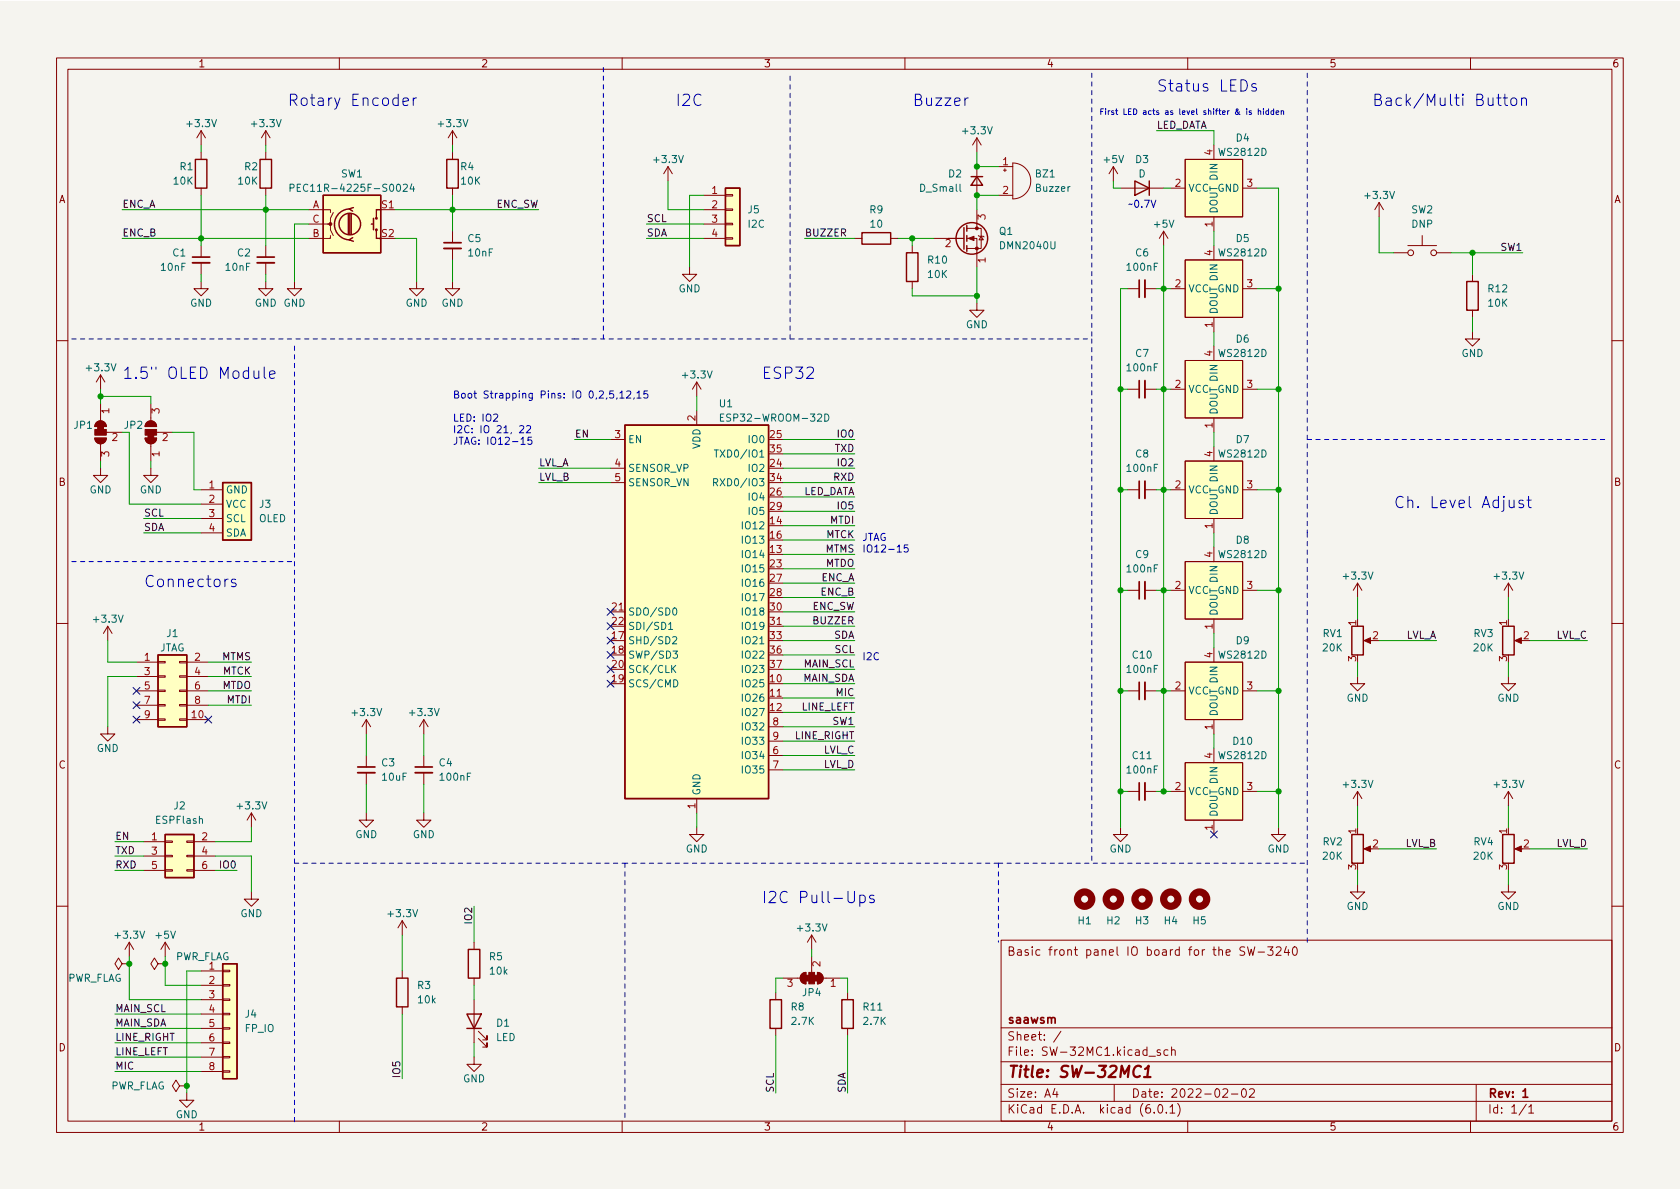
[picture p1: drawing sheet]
<svg xmlns="http://www.w3.org/2000/svg" width="297mm" height="210mm" viewBox="0 0 297 210" stroke-linecap="round" stroke-linejoin="round" font-family="sans-serif">
<path d="M0 .2h297v210.1h-297z" fill="#f5f4ef" stroke="#f5f4ef" stroke-width=".18"/>
<g fill="none" stroke="#840000" stroke-width=".18">
<path d="M10 10.2h277v190.1h-277zM12 12.2h273v186.1h-273zM60 10.2v2M110 10.2v2M160 10.2v2M210 10.2v2M260 10.2v2M35.6 23.1v2.5M35.6 26.9v1.3M35.6 33.3v1.2M35.6 23.1l-.8 1.3M35.6 23.1l.7 1.3"/>
<path d="M47 23.1v2.5M47 26.9v1.3M47 33.3v1.2M47 23.1l-.8 1.3M47 23.1l.8 1.3M54.6 37.1h3.8v.5M54.6 39.6h3.8v1l.5 1.1M58.9 37.6l-.5 1v1h-.5M80 23.1v2.5M80 26.9v1.3M80 33.3v1.2M80 23.1l-.8 1.3"/>
<path d="M80 23.1l.8 1.3M118.1 29.5l.8 1.2M118.1 29.5v2.5M118.1 29.5l-.8 1.2M124.5 34.5h3.8M124.5 37.1h3.8M124.5 39.6h3.8M128.3 39.5h1.2v.2h-1.2zM128.3 37h1.2v.2h-1.2zM128.3 34.4h1.2v.3h-1.2zM172.7 24.4v2.5M172.7 29.5v5"/>
<path d="M172.7 37.1v3.3M172.7 24.4l-.7 1.2M172.7 24.4l.8 1.2M176.5 29.5h2.6M176.5 34.5h2.6M177.4 30.1h.5M177.7 29.8v.5M179.1 28.8a3.2 3.2 0 0 1 3.1 3.2 3.2 3.2 0 0 1-3.1 3.2zM196.8 29.5l-.7 1.2M196.8 29.5v2.5M196.8 29.5l.8 1.2M198.1 33.3h7.6"/>
<path d="M207 33.3h2.5M209.5 28.2h10.2v10.1h-10.2zM214.6 25.6v2.6M214.6 38.3v2.6M219.7 33.3h2.5M243.8 35.8l-.7 1.3M243.8 35.8v2.5M243.8 35.8l.8 1.3M35.6 49.8v1.2h1.2l-1.2 1.3-1.3-1.3h1.3M35.6 43.4v2.1M35.6 46.5v2M47 49.8v1.2h1.3l-1.3 1.3-1.3-1.3h1.3"/>
<path d="M47 43.4v2.1M47 46.5v2M52.1 49.8v1.2h1.2l-1.2 1.3-1.3-1.3h1.3M58.4 41.7v.5h-3.8M73.7 49.8v1.2h1.2l-1.2 1.3-1.3-1.3h1.3M80 49.8v1.2h1.3l-1.3 1.3-1.3-1.3h1.3M80 40.9v2M80 43.9v2.1M121.9 47.2v1.3h-1.3l1.3 1.3 1.3-1.3h-1.3M124.5 42.2h3.8M128.3 42h1.2v.3h-1.2zM151.1 42.2h1.3"/>
<path d="M157.5 42.2h1.2M161.3 43.4v1.3M161.3 49.8v1.2M165.1 42.2h5.3M170.9 42.2h1.8v5M170.9 40.4h2.6v3.5h-2.6M172.7 53.6v1.3h1.3l-1.3 1.2-1.3-1.2h1.3M173 41.7l.1 .1h.8l.1 .1M173.5 41.8l.4 .6h-.8zM199.4 51h2M202.4 51h2.1M205.7 40.9l-.7 1.3"/>
<path d="M205.7 40.9v2.5M205.7 40.9l.8 1.3M207 51h2.5M209.5 46h10.2v10.1h-10.2zM214.6 43.4v2.6M214.6 56.1v2.6M219.7 51h2.5M246.4 44.7h2.5M248.9 43.4h5.1M251.5 41.7v1.7M254 44.7h2.5M260.3 58.7v1.2h1.3l-1.3 1.3-1.2-1.3h1.2"/>
<path d="M260.3 48.5v1.3M260.3 54.9v1.2M10 60.2h2M16.8 75.4a1.02 1.02 0 0 1 1-1 1.02 1.02 0 0 1 1 1M16.8 77.5a1.02 1.02 0 0 0 1 1 1.02 1.02 0 0 0 1-1M16.8 77.5h2M16.8 75.4h2M17.8 66.3l.7 1.3M17.8 66.3v2.5M17.8 71.4v3M17.8 78.5v3M17.8 66.3l-.8 1.3"/>
<path d="M18.8 76.4h2.8M25.7 77.5a1.02 1.02 0 0 0 1 1 1.02 1.02 0 0 0 1-1M25.7 75.4a1.02 1.02 0 0 1 1-1 1.02 1.02 0 0 1 1 1M25.7 77.5h2M25.7 75.4h2M26.7 71.4v3M26.7 78.5v3M27.7 76.4h2.8M107.9 77.7h2.6M123.2 67.6v2.5M123.2 72.6v2.6M123.2 67.6l-.8 1.2"/>
<path d="M123.2 67.6l.8 1.2M199.4 68.8h2M202.4 68.8h2.1M207 68.8h2.5M209.5 63.7h10.2v10.2h-10.2zM214.6 61.2v2.5M214.6 73.9v2.5M214.6 79v2.5M219.7 68.8h2.5M285 60.2h2M17.8 82.8v1.3h-1.3l1.3 1.2 1.2-1.2h-1.2M26.7 82.8v1.3h-1.3l1.3 1.2 1.2-1.2h-1.2"/>
<path d="M35.6 86.6h3.8M35.6 89.1h3.8M35.6 91.7h3.8M35.6 94.2h3.8M107.9 82.8h2.6M107.9 85.3h2.6M199.4 86.6h2M202.4 86.6h2.1M207 86.6h2.5M209.5 81.5h10.2v10.2h-10.2zM209.5 99.3h10.2v10.2h-10.2zM214.6 91.7v2.5"/>
<path d="M214.6 96.8v2.5M219.7 86.6h2.5M10 110.2h2M19 110.7l-.7 1.3M19 110.7v2.6M19 110.7l.8 1.3M24.1 117.1h3.8M24.1 119.6h3.8M27.9 119.5h1.3v.3h-1.3zM27.9 117h1.3v.2h-1.3zM31.7 119.5h1.3v.3h-1.3zM31.7 117h1.3v.2h-1.3z"/>
<path d="M33 117.1h3.8M33 119.6h3.8M107.9 108.2h2.6M135.9 110.7h2.5M199.4 104.4h2M202.4 104.4h2.1M207 104.4h2.5M209.5 117.1h10.2v10.1h-10.2zM214.6 109.5v2.5M214.6 114.5v2.6M219.7 104.4h2.5M240 119.6v1.3h1.3l-1.3 1.3-1.2-1.3h1.2"/>
<path d="M240 103.1l-.7 1.3M240 103.1v2.6M240 103.1l.8 1.3M241.6 113.3h1M266.7 119.6v1.3h1.3l-1.3 1.3-1.3-1.3h1.3M266.7 103.1l-.8 1.3M266.7 103.1v2.6M266.7 103.1l.8 1.3M268.2 113.3h1M285 110.2h2M19 128.5v1.3h1.3l-1.3 1.3-1.2-1.3h1.2M24.1 122.2h3.8"/>
<path d="M24.1 127.2h3.8M24.1 124.7h3.8M27.9 127.1h1.3v.3h-1.3zM27.9 124.6h1.3v.2h-1.3zM27.9 122h1.3v.3h-1.3zM31.7 127.1h1.3v.3h-1.3zM31.7 124.6h1.3v.2h-1.3zM31.7 122h1.3v.3h-1.3zM33 122.2h3.8M33 127.2h3.8M33 124.7h3.8M64.8 127.2v2.6"/>
<path d="M64.8 133.6v2M64.8 136.6v2.1M64.8 127.2l-.8 1.3M64.8 127.2l.7 1.3M74.9 127.2l-.7 1.3M74.9 127.2v2.6M74.9 133.6v2M74.9 136.6v2.1M74.9 127.2l.8 1.3M135.9 123.4h2.5M135.9 133.6h2.5M135.9 136.1h2.5"/>
<path d="M135.9 128.5h2.5M135.9 131.1h2.5M199.4 122.2h2M199.4 139.9h2M202.4 122.2h2.1M202.4 139.9h2.1M207 122.2h2.5M207 139.9h2.5M209.5 134.9h10.2v10.1h-10.2zM214.6 127.2v2.6M214.6 132.3v2.6M219.7 122.2h2.5"/>
<path d="M219.7 139.9h2.5M240 139.9v2.6M240 139.9l-.7 1.3M240 139.9l.8 1.3M266.7 139.9v2.6M266.7 139.9l-.8 1.3M266.7 139.9l.8 1.3M25.4 148.8h3.8M25.4 151.4h3.8M25.4 153.9h3.8M29.2 153.8h1.3v.2h-1.3zM29.2 151.3h1.3v.2h-1.3z"/>
<path d="M29.2 148.7h1.3v.3h-1.3zM33 153.8h1.3v.2h-1.3zM33 151.3h1.3v.2h-1.3zM33 148.7h1.3v.3h-1.3zM34.3 148.8h3.8M34.3 151.4h3.8M34.3 153.9h3.8M44.4 157.7v1.3h1.3l-1.3 1.3-1.2-1.3h1.2M44.4 143.8l-.7 1.2M44.4 143.8v2.5M44.4 143.8l.8 1.2M64.8 143.8v1.2h1.2l-1.2 1.3-1.3-1.3h1.3"/>
<path d="M74.9 143.8v1.2h1.3l-1.3 1.3-1.2-1.3h1.2M123.2 146.3v1.3h1.3l-1.3 1.2-1.3-1.2h1.3M123.2 141.2v2.6M198.1 146.3v1.3h1.3l-1.3 1.2-1.3-1.2h1.3M214.6 145v2.6M226.1 146.3v1.3h1.2l-1.2 1.2-1.3-1.2h1.3M240 156.5v1.2h1.3l-1.3 1.3-1.2-1.3h1.2M241.6 150.1h1M266.7 156.5v1.2h1.3l-1.3 1.3-1.3-1.3h1.3M268.2 150.1h1M10 160.2h2M21.6 170.4l-.6-1-.7 1 .7 1 .6-1h1.3"/>
<path d="M22.9 170.4h.1M22.9 166.6l-.8 1.3M22.9 166.6v2.6M22.9 166.6l.7 1.3M27.9 170.4l-.6-1-.6 1 .6 1 .6-1h1.3M29.2 170.4h.1M29.2 166.6l.8 1.3M29.2 166.6v2.6M29.2 166.6l-.8 1.3M35.6 171.7h3.8M35.6 174.2h3.8M35.6 176.8h3.8"/>
<path d="M35.6 179.3h3.8M39.4 179.2h1.2v.2h-1.2zM39.4 176.7h1.2v.2h-1.2zM39.4 174.1h1.2v.3h-1.2zM39.4 171.6h1.2v.2h-1.2zM71.1 162.8v2.5M71.1 171.7v1.3M71.1 178v1.3M71.1 162.8l-.7 1.3M71.1 162.8l.8 1.3M83.8 166.6v1.3M83.8 173v1.2"/>
<path d="M83.8 176.8v7.6M137.2 175.5v1.3M138.4 173h3.1M141.8 172.3l.7-.3v2a1.02 1.02 0 0 1-.9-.6 1.02 1.02 0 0 1 .2-1.1zM143.5 165.3l-.8 1.3M143.5 165.3v2.6M143.5 169.2v2.8M143.5 165.3l.8 1.3M144.5 172a1.02 1.02 0 0 1 1 1 1.02 1.02 0 0 1-1 1zM145.5 173h3.1M149.9 175.5v1.3M177 166.3h108v32h-108z"/>
<path d="M220.1 167.5l-.6-.1-.2 .2v.4l.6 .3 .2 .3-.3 .3h-.6M220.6 167.4l.3 1.5 .3-1 .3 1 .4-1.5M222.4 168.4h1.2M224.1 167.4h1l-.5 .6 .4 .1v.7l-.2 .1h-.4l-.3-.1M225.6 167.6l.6-.2 .2 .2 .1 .3-.9 1h.9M227.4 167.4l-.3 1h.9M227.8 167.9v1M228.6 167.6l.3-.2a.81 .81 0 0 1 .5 .7 .81 .81 0 0 1-.3 .8h-.1a.81 .81 0 0 1-.4-1.3zM285 160.2h2M31.7 192l-.6-1-.6 1 .6 1 .6-1h1.3M33 192h.1M33 193.3v1.3h1.3l-1.3 1.2-1.3-1.2h1.3"/>
<path d="M35.6 181.9h3.8M35.6 184.4h3.8M35.6 186.9h3.8M35.6 189.5h3.8M39.4 189.4h1.2v.2h-1.2zM39.4 186.8h1.2v.3h-1.2zM39.4 184.3h1.2v.2h-1.2zM39.4 181.7h1.2v.3h-1.2zM60 198.3v2M83.8 186.9v1.3h1.3l-1.3 1.3-1.3-1.3h1.3M84.6 183.6l1.5 1.6v-.8v.8h-.8M84.6 182.4l1.5 1.5v-.8v.8h-.8"/>
<path d="M110 198.3v2M137.2 181.9v1.2M149.9 181.9v1.2M160 198.3v2M177 194.8h108M177 191.8h108M177 187.8h108M177 181.8h108M186.5 192.5l-.4 1h1M186.9 193v1M187.6 182.4l-1.3 1.9M197 191.8v3"/>
<path d="M203.1 186.8h1.2M204.1 196.7v.1M204.9 195.4l.2-.1a.81 .81 0 0 1 .6 .7 .81 .81 0 0 1-.3 .8h-.2a.81 .81 0 0 1-.6-.6 .81 .81 0 0 1 .3-.8zM205.1 185.7l-.3-.1-.2 .2v.3l.5 .1v.4h-.5M206.2 196.7v.1M206.5 185.7l-.4-.1-.3 .3v.4l.1 .3h.6M206.9 195.8l.4-.5v1.5M206.9 196.8h.8M207.1 185.8l.3-.2 .3 .1 .1 .9M207.1 185.1v1.5M208.2 195.1a1.72 1.72 0 0 1 0 2.3M210 198.3v2"/>
<path d="M216.2 192.7l.6-.2 .2 .2 .1 .3-1 1h1M217.7 193.5h1.2M219.7 192.6l.2-.1a.81 .81 0 0 1 .5 .7 .81 .81 0 0 1-.3 .8h-.1a.81 .81 0 0 1-.6-.6 .81 .81 0 0 1 .3-.8zM220.9 192.7l.6-.2 .2 .2 .1 .3-.9 1h.9M260 198.3v2M261 191.8v6.5M269.9 195.3l-1.3 1.9M270.3 195.8l.4-.5v1.5M270.3 196.8h.9"/>
<circle cx="249.4" cy="44.7" r=".51"/>
<circle cx="253.5" cy="44.7" r=".51"/>
</g>
<g fill="none" stroke="#840000" stroke-width=".3">
<path d="M34 45.5h3.1M45.5 45.5h3M78.5 42.9h3M201.4 49.5v3.1M201.4 67.3v3.1M201.4 85.1v3M201.4 102.9v3M63.2 135.6h3.1M73.4 135.6h3.1M201.4 120.6v3.1M201.4 138.4v3.1M269.3 193l.4-.5v1.5"/>
<path d="M269.3 194h.8"/>
</g>
<path d="M201.7 188.7a.88 .88 0 0 0-1-.1 .88 .88 0 0 0-.3 1 .69 .69 0 0 0 .3 .8 .69 .69 0 0 0 .8-.1M202.3 190.5h1.1M202.5 189l.6-.5-.3 2" fill="none" stroke="#840000" stroke-width=".4"/>
<g fill="#ffffc2" stroke="#ffffc2" stroke-width=".18">
<path d="M209.5 46h10.2v10.1h-10.2z"/>
<path d="M209.5 117.1h10.2v10.1h-10.2z"/>
<path d="M110.5 75.2h25.4v66h-25.4z"/>
<path d="M209.5 81.5h10.2v10.2h-10.2z"/>
<path d="M209.5 63.7h10.2v10.2h-10.2z"/>
<path d="M39.4 85.3h5v10.2h-5z"/>
<path d="M209.5 28.2h10.2v10.1h-10.2z"/>
<path d="M209.5 99.3h10.2v10.2h-10.2z"/>
<path d="M209.5 134.9h10.2v10.1h-10.2z"/>
<path d="M27.9 115.8h5.1v12.7h-5.1z"/>
<path d="M128.3 33.3h2.5v10.1h-2.5z"/>
<path d="M39.4 170.4h2.5v20.3h-2.5z"/>
<path d="M29.2 147.6h5.1v7.6h-5.1z"/>
<path d="M57.1 34.5h10.2v10.2h-10.2z"/>
</g>
<g fill="none" stroke="#840000" stroke-width=".25">
<path d="M34.5 28.2h2.1v5.1h-2.1zM46 28.2h2v5.1h-2zM57.1 34.5h10.2v10.2h-10.2zM61.6 37.8v3.6M61.8 37a2.73 2.73 0 0 0-2.7 2.7 2.73 2.73 0 0 0 2.7 2.7M61.8 37.8v3.6M62.1 37.8v3.6M62.5 36.7l-.8 .3 .7 .3M65.7 39.6h.3M66 38.6v2M67.3 37.1h-.8v1.5M79 28.2h2v5.1h-2z"/>
<path d="M128.3 33.3h2.5v10.1h-2.5zM170.9 39.9v1M171.7 31.2h2M172.7 31.2l1 1.6h-2zM200.7 32l2.5 1.3-2.5 1.2zM203.2 32v2.5M62.4 42l-.7 .4 .8 .3M66.5 40.6v1.6h.8M152.4 41.1h5.1v2.1h-5.1zM160.3 44.7h2v5.1h-2zM170.4 40.3v3.8M170.9 41.7v1"/>
<path d="M170.9 43.4v1M259.3 49.8h2.1v5.1h-2.1zM110.5 75.2h25.4v66h-25.4zM39.4 85.3h5v10.2h-5zM27.9 115.8h5.1v12.7h-5.1zM239 110.7h2v5.1h-2zM265.7 110.7h2v5.1h-2zM29.2 147.6h5.1v7.6h-5.1zM239 147.6h2v5h-2zM265.7 147.6h2v5h-2zM39.4 170.4h2.5v20.3h-2.5zM70.1 173h2v5h-2z"/>
<path d="M82.5 179.3h2.6l-1.3 2.6zM82.8 167.9h2v5.1h-2zM136.1 176.8h2.1v5.1h-2.1zM148.8 176.8h2.1v5.1h-2.1zM82.5 181.9h2.6"/>
<circle cx="61.8" cy="39.6" r="1.9"/>
<circle cx="66.5" cy="38.6" r=".13"/>
<circle cx="66.5" cy="40.6" r=".13"/>
<circle cx="171.8" cy="42.2" r="2.79"/>
</g>
<g fill="none" stroke="#006464" stroke-width=".18">
<path d="M51.3 33.2h.6l.1-.2-.1-.3-.6-.1v1.2M52.6 33.2h.4M53.2 32.6h-.6v1.2h.6M71.3 32.7l.5-.1 .2 .3-.8 .9h.8M72.8 32.5l-.3 .9h.8M73.1 33v.8M126.3 79.6h.7M126.7 79.6v1.2M127.4 73.8h.4M128 73.2h-.6v1.3h.6M145.8 73.2a.64 .64 0 0 1 .8 .6 .64 .64 0 0 1-.8 .7zM126.2 85.3l.6-.1 .1-.1-.1-.3-.6-.2v1.3"/>
<path d="M126.5 85.3l.4 .6M118.2 110.4l.4-.4v1.3M118.2 111.3h.7M118.9 112.7l.5-.1 .3 .3-.8 1h.8M118.9 118.2l.6 .7M119 115.1h.8l-.4 .5 .3 .1v.6l-.2 .1-.5-.1M119.1 107.6l.1-.1a.68 .68 0 0 1 .5 .6 .68 .68 0 0 1-.5 .7l-.1-.1-.2-.4zM119.5 117.7l-.7 .7M119.1 120.2a.64 .64 0 0 1 .7 .6 .64 .64 0 0 1-.7 .7z"/>
</g>
<path d="M34 46.5h3.1M45.5 46.5h3M78.5 43.9h3M202.4 49.5v3.1M202.4 67.3v3.1M202.4 85.1v3M202.4 102.9v3M63.2 136.6h3.1M73.4 136.6h3.1M202.4 120.6v3.1M202.4 138.4v3.1" fill="none" stroke="#840000" stroke-width=".33"/>
<g fill="none" stroke="#840000" stroke-width="1.3">
<circle cx="191.8" cy="159" r="1.27"/>
<circle cx="196.8" cy="159" r="1.27"/>
<circle cx="201.9" cy="159" r="1.27"/>
<circle cx="207" cy="159" r="1.27"/>
<circle cx="212.1" cy="159" r="1.27"/>
</g>
<g fill="#840000" stroke="#840000" stroke-width=".18">
<path d="M241.2 150.1l1.1-.5v1z"/>
<path d="M171.2 42.2l1-.4v.7z"/>
<path d="M241.2 113.3l1.1-.5v1z"/>
<path d="M26.2 77h1v.5h-1z"/>
<path d="M25.7 77.5h2a1.02 1.02 0 0 1-1 1 1.02 1.02 0 0 1-1-1z"/>
<path d="M25.7 75.9h2v1.1h-2z"/>
<path d="M26 74.7a1.02 1.02 0 0 1 1.1-.2 1.02 1.02 0 0 1 .6 .9h-2z"/>
<path d="M17.3 75.4h1v.5h-1z"/>
<path d="M17.1 74.7a1.02 1.02 0 0 1 1.1-.2 1.02 1.02 0 0 1 .6 .9h-2z"/>
<path d="M16.8 75.9h2v1.1h-2z"/>
<path d="M16.8 77.5h2a1.02 1.02 0 0 1-1 1 1.02 1.02 0 0 1-1-1z"/>
<path d="M267.8 150.1l1.2-.5v1z"/>
<path d="M144 172.5h.5v1h-.5z"/>
<path d="M144.5 172a1.02 1.02 0 0 1 1 1 1.02 1.02 0 0 1-1 1z"/>
<path d="M143 172h1v2h-1z"/>
<path d="M142.5 172.5h.5v1h-.5z"/>
<path d="M141.8 172.3l.7-.3v2a1.02 1.02 0 0 1-.9-.6 1.02 1.02 0 0 1 .2-1.1z"/>
<path d="M267.8 113.3l1.2-.5v1z"/>
<circle cx="172.7" cy="43.9" r=".25"/>
<circle cx="172.7" cy="40.4" r=".25"/>
<circle cx="58.4" cy="39.6" r=".25"/>
</g>
<g fill="none" stroke="#0000c2" stroke-width=".18">
<path d="M71.3 18l.9-.2-.1-.4-.6-.1-.2 .3 .1 1 .1 .1 .6-.1M73.1 17.3v1.4M73.6 17.3a.51 .51 0 0 0-.5 .4M171.2 17.3a.51 .51 0 0 0-.6 .4M220.4 19.2v.1M220.4 19.6v.6M221.2 19.6h-.2l-.1 .1v.2l.3 .1v.2h-.3M222.1 14.9l-.5-.1-.3 .3 .1 .3 .7 .1 .1 .2-.1 .3-.2 .1-.6-.1M222.5 19.7l.4-.1v.6M222.5 19.2v1M223.4 19.2v.1M223.4 19.6v.6"/>
<path d="M224.3 19.6h-.3l-.2 .2 .1 .4h.4M224.3 19.2v1M225.2 19.6h-.3l-.2 .2 .1 .4h.4M225.2 19.2v1M225.6 19.9l.5-.1v-.2h-.3l-.2 .1 .1 .5h.4M226.5 19.7l.4-.1 .1 .6M226.5 19.6v.6M264.6 17.3h.8M264.9 16.7v1.7l.1 .2 .4 .1M265.8 17.3h.8M266.1 16.7v1.7l.1 .2 .4 .1M267.3 17.4a.54 .54 0 0 1 .9 .3v.6a.54 .54 0 0 1-.6 .4 .54 .54 0 0 1-.5-.4v-.6z"/>
<path d="M269 17.5a.5 .5 0 0 1 .9 .1v1.1M269 17.3v1.4M44.9 65.6l.1 1.2a.54 .54 0 0 0 .8-.1M45.8 65.6v1.3M46.7 64.9v1.7l.3 .3M47.7 66.2l.9-.1-.1-.4-.5-.1-.3 .3 .1 .9 .2 .1 .5-.1M87.3 73.3l.5-.1 .2 .4-.8 .9h.8M91.9 75.4l.5-.1 .2 .3-.8 .9h.8M92.1 77.7l.4-.4v1.3M92.1 78.6h.7M93.1 75.4l.5-.1 .2 .3-.8 .9h.8M94 77.3h-.6l-.1 .6 .2-.1 .4 .1 .2 .1-.1 .5-.2 .1-.5-.1"/>
<path d="M108.4 69.1h-.6v.6l.2-.1 .4 .1 .1 .2-.1 .4-.1 .1-.5-.1M109.1 70.3l-.1 .3M109.6 69.5l.4-.4v1.3M109.6 70.4h.7M110.8 69.3l.5-.2 .2 .4-.8 .9h.8M112.1 70.3l-.1 .3M112.6 69.5l.4-.4v1.3M112.6 70.4h.7M114.5 69.1h-.6l-.1 .6 .2-.1 .4 .1 .2 .2-.1 .4-.2 .1-.5-.1M158.6 97.6h.8M160.5 96.4h-.6v.6l.1-.2 .5 .1 .1 .2-.1 .4-.2 .1-.4-.1M266.8 88.4l.1 1.3a.54 .54 0 0 0 .8-.1"/>
<path d="M267.7 88.4v1.4M269.3 88.5l-.5-.1-.2 .3v.3l.7 .2 .1 .2-.1 .3-.2 .1-.5-.1M270 88.4h.7M270.3 87.8v1.7l.1 .2 .3 .1M41.7 102.5l-.5-.1-.3 .3 .1 .3 .7 .2 .1 .2-.1 .2-.2 .1-.6-.1M152 158.4l.6-.1 .4 .4v.5l-.2 .3-.2 .1-.6-.1M152 158.3v2M154.5 158.4l-.5-.1-.3 .3 .1 .3 .7 .2 .1 .1-.1 .3-.2 .1-.6-.1"/>
</g>
<g fill="none" stroke="#0000c2" stroke-width=".18" stroke-dasharray=".8 .8">
<path d="M193 12.9v47M231.1 12.9v81.3M12.7 59.9h88.9M101.6 59.9h38.1M106.7 59.9v-48.2M139.7 59.9h53.3M139.7 59.9v-47M193 59.9v92.7M52.1 61.2v62.2M231.1 77.7h53.4M12.7 99.3h39.4M231.1 94.2v72.4"/>
<path d="M52.1 152.6h58.4M110.5 152.6v45.8M176.5 152.6v14M176.5 152.6h54.6M176.5 152.6h-66M52.1 198.4v-75"/>
</g>
<g fill="none" stroke="#009600" stroke-width=".18">
<path d="M21.6 37.1h33M35.6 25.6v1.3M35.6 34.5v8.9M47 25.6v1.3M47 34.5v8.9M54.6 39.6h-2.5v10.2M69.8 37.1h25.4M80 25.6v1.3M80 34.5v6.4M114.3 39.6h10.2M118.1 32v5.1h6.4M124.5 34.5h-2.6v12.7"/>
<path d="M172.7 26.9v2.6h3.8M176.5 34.5h-3.8v2.6M196.8 32v1.3h1.3M204.5 23.1h10.1v2.5M205.7 33.3h1.3M222.2 33.3h3.9v113M243.8 38.3v6.4h2.6M21.6 42.2h33M35.6 48.5v1.3M47 48.5v1.3M69.8 42.2h3.9v7.6M80 46v3.8"/>
<path d="M114.3 42.2h10.2M142.2 42.2h8.9M158.7 42.2h6.4M161.3 51v1.3h11.4M161.3 42.2v1.2M172.7 47.2v6.4M199.4 51h-1.3v95.3M204.5 51h2.5M205.7 43.4v96.5M214.6 40.9v2.5M214.6 58.7v2.5M222.2 51h3.9"/>
<path d="M256.5 44.7h12.7M260.3 44.7v3.8M260.3 56.1v2.6M17.8 70.1h8.9v1.3M17.8 68.8v2.6M22.9 76.4v12.7h12.7M30.5 76.4h3.8v10.2h1.3M101.6 77.7h6.3M123.2 70.1v2.5M138.4 77.7h12.7M198.1 68.8h1.3M204.5 68.8h2.5"/>
<path d="M214.6 76.4v2.6M222.2 68.8h3.9M17.8 81.5v1.3M25.4 91.7h10.2M25.4 94.2h10.2M26.7 81.5v1.3M95.2 82.8h12.7M95.2 85.3h12.7M138.4 82.8h12.7M138.4 85.3h12.7M138.4 95.5h12.7M138.4 98h12.7"/>
<path d="M138.4 93h12.7M138.4 80.3h12.7M138.4 87.9h12.7M138.4 90.4h12.7M198.1 86.6h1.3M204.5 86.6h2.5M214.6 94.2v2.6M222.2 86.6h3.9M19 113.3v3.8h5.1M24.1 119.6h-5.1v8.9M36.8 119.6h7.6M36.8 117.1h7.6"/>
<path d="M138.4 113.3h12.7M138.4 103.1h12.7M138.4 118.4h12.7M138.4 100.6h12.7M138.4 105.7h12.7M138.4 110.7h12.7M138.4 108.2h12.7M138.4 115.8h12.7M198.1 104.4h1.3M204.5 104.4h2.5M214.6 112v2.5M222.2 104.4h3.9"/>
<path d="M240 105.7v3.8M240 117.1v2.5M243.8 113.3h10.2M266.7 105.7v3.8M266.7 117.1v2.5M270.5 113.3h10.2M36.8 122.2h7.6M36.8 124.7h7.6M64.8 129.8v3.8M64.8 138.7v5.1M74.9 129.8v3.8M74.9 138.7v5.1"/>
<path d="M138.4 128.5h12.7M138.4 131.1h12.7M138.4 133.6h12.7M138.4 136.1h12.7M138.4 123.4h12.7M138.4 120.9h12.7M138.4 126h12.7M198.1 122.2h1.3M198.1 139.9h1.3M204.5 122.2h2.5M204.5 139.9h2.5M214.6 129.8v2.5"/>
<path d="M222.2 122.2h3.9M222.2 139.9h3.9M20.3 148.8h5.1M20.3 151.4h5.1M20.3 153.9h5.1M38.1 151.4h6.3v6.3M38.1 153.9h3.8M44.4 146.3v2.5h-6.3M123.2 143.8v2.5M240 142.5v3.8M240 153.9v2.6M243.8 150.1h10.2"/>
<path d="M266.7 142.5v3.8M266.7 153.9v2.6M270.5 150.1h10.2M20.3 179.3h15.3M22.9 169.2v7.6h12.7M29.2 169.2v5h6.4M35.6 171.7h-2.6v21.6M71.1 165.3v6.4M71.1 179.3v11.4M83.8 160.3v6.3M83.8 174.2v2.6M138.4 173h-1.2v2.5"/>
<path d="M143.5 167.9v1.3M148.6 173h1.3v2.5M20.3 184.4h15.3M20.3 186.9h15.3M20.3 189.5h15.3M20.3 181.9h15.3M83.8 184.4v2.5M137.2 183.1v10.2M149.9 183.1v10.2"/>
</g>
<g fill="none" stroke="#000084" stroke-width=".18">
<path d="M107.3 115.2l1.3 1.2M107.3 112.7l1.3 1.2M107.3 110.1l1.3 1.2M107.3 107.6l1.3 1.2M107.3 117.7l1.3 1.3M108.6 115.2l-1.3 1.2M108.6 112.7l-1.3 1.2M108.6 110.1l-1.3 1.2M108.6 107.6l-1.3 1.2M108.6 117.7l-1.3 1.3M23.5 124.1l1.2 1.2M23.5 121.6l1.2 1.2"/>
<path d="M23.5 126.6l1.2 1.3M24.7 124.1l-1.2 1.2M24.7 121.6l-1.2 1.2M24.7 126.6l-1.2 1.3M36.2 126.6l1.2 1.3M37.4 126.6l-1.2 1.3M107.3 120.3l1.3 1.2M108.6 120.3l-1.3 1.2M214 147l1.2 1.2M215.2 147l-1.2 1.2"/>
</g>
<g fill="#009600" stroke="#009600" stroke-width=".18">
<circle cx="260.3" cy="44.7" r=".46"/>
<circle cx="205.7" cy="86.6" r=".46"/>
<circle cx="205.7" cy="68.8" r=".46"/>
<circle cx="172.7" cy="52.3" r=".46"/>
<circle cx="198.1" cy="86.6" r=".46"/>
<circle cx="198.1" cy="104.4" r=".46"/>
<circle cx="198.1" cy="68.8" r=".46"/>
<circle cx="205.7" cy="139.9" r=".46"/>
<circle cx="198.1" cy="122.2" r=".46"/>
<circle cx="198.1" cy="139.9" r=".46"/>
<circle cx="226.1" cy="122.2" r=".46"/>
<circle cx="226.1" cy="104.4" r=".46"/>
<circle cx="226.1" cy="86.6" r=".46"/>
<circle cx="226.1" cy="68.8" r=".46"/>
<circle cx="205.7" cy="51" r=".46"/>
<circle cx="226.1" cy="51" r=".46"/>
<circle cx="161.3" cy="42.2" r=".46"/>
<circle cx="172.7" cy="34.5" r=".46"/>
<circle cx="172.7" cy="29.5" r=".46"/>
<circle cx="226.1" cy="139.9" r=".46"/>
<circle cx="205.7" cy="104.4" r=".46"/>
<circle cx="205.7" cy="122.2" r=".46"/>
<circle cx="17.8" cy="70.1" r=".46"/>
<circle cx="22.9" cy="170.4" r=".46"/>
<circle cx="29.2" cy="170.4" r=".46"/>
<circle cx="33" cy="192" r=".46"/>
<circle cx="47" cy="37.1" r=".46"/>
<circle cx="35.6" cy="42.2" r=".46"/>
<circle cx="80" cy="37.1" r=".46"/>
</g>
<g font-size="2.8" fill="#0000c2">
<text x="204.5" y="16.2">Status LEDs</text>
<text x="50.8" y="18.7">Rotary Encoder</text>
<text x="119.4" y="18.7">I2C</text>
<text x="161.3" y="18.7">Buzzer</text>
<text x="242.6" y="18.7">Back/Multi Button</text>
<text x="21.6" y="67">1.5&quot; OLED Module</text>
<text x="134.6" y="67">ESP32</text>
<text x="246.4" y="89.9">Ch. Level Adjust</text>
<text x="25.4" y="103.8">Connectors</text>
<text x="134.6" y="159.7">I2C Pull-Ups</text>
</g>
<text font-size="2.8" fill="#840000" x="178" y="190.6">Title: SW-32MC1</text>
<g font-size="2.1" fill="#840000">
<text x="178" y="169">Basic front panel IO board for the SW-3240</text>
<text x="178" y="184">Sheet: /</text>
<text x="178" y="181">saawsm</text>
<text x="178" y="186.7">File: SW-32MC1.kicad_sch</text>
<text x="178" y="196.9">KiCad E.D.A. kicad (6.0.1)</text>
<text x="178" y="194.1">Size: A4</text>
<text x="200" y="194.1">Date: 2022-02-02</text>
<text x="263" y="194.1">Rev: 1</text>
<text x="263" y="196.9">Id: 1/1</text>
</g>
<g font-size="1.8" fill="#840000">
<text x="35" y="11.9">1</text>
<text x="85" y="11.9">2</text>
<text x="135" y="11.9">3</text>
<text x="185" y="11.9">4</text>
<text x="235" y="11.9">5</text>
<text x="285" y="11.9">6</text>
<text x="10.3" y="35.9">A</text>
<text x="285.3" y="35.9">A</text>
<text x="10.3" y="85.9">B</text>
<text x="285.3" y="85.9">B</text>
<text x="10.3" y="135.9">C</text>
<text x="285.3" y="135.9">C</text>
<text x="10.3" y="185.9">D</text>
<text x="285.3" y="185.9">D</text>
<text x="35" y="199.9">1</text>
<text x="85" y="199.9">2</text>
<text x="135" y="199.9">3</text>
<text x="185" y="199.9">4</text>
<text x="235" y="199.9">5</text>
<text x="285" y="199.9">6</text>
</g>
<g font-size="1.8" fill="#006464">
<text x="33.2" y="22.5">+3.3V</text>
<text x="44.7" y="22.5">+3.3V</text>
<text x="77.7" y="22.5">+3.3V</text>
<text x="170.4" y="23.7">+3.3V</text>
<text x="115.8" y="28.8">+3.3V</text>
<text x="195.3" y="28.8">+5V</text>
<text x="200.8" y="28.8">D3</text>
<text x="215.7" y="27.6">WS2812D</text>
<text x="218.6" y="25">D4</text>
<text x="30.7" y="32.6">10K</text>
<text x="31.8" y="30.1">R1</text>
<text x="42.2" y="32.6">10K</text>
<text x="43.3" y="30.1">R2</text>
<text x="53.1" y="33.9">PEC11R-4225F-S0024</text>
<text x="60.3" y="31.4">SW1</text>
<text x="81.5" y="30.1">R4</text>
<text x="81.6" y="32.6">10K</text>
<text x="162.8" y="33.9">D_Small</text>
<text x="167.7" y="31.4">D2</text>
<text x="183.1" y="31.4">BZ1</text>
<text x="183.2" y="33.9">Buzzer</text>
<text x="201.3" y="31.4">D</text>
<text x="210.1" y="33.9">VCC</text>
<text x="215.3" y="33.9">GND</text>
<text x="241.5" y="35.2">+3.3V</text>
<text x="132.3" y="37.7">J5</text>
<text x="132.3" y="40.3">I2C</text>
<text x="153.8" y="37.7">R9</text>
<text x="154" y="40.3">10</text>
<text x="176.7" y="41.5">Q1</text>
<text x="204.1" y="40.3">+5V</text>
<text x="215.3" y="37.8" transform="rotate(-90 215.3 37.8)">DOUT DIN</text>
<text x="249.5" y="37.7">SW2</text>
<text x="249.6" y="40.3">DNP</text>
<text x="28.5" y="47.9">10nF</text>
<text x="30.6" y="45.3">C1</text>
<text x="40" y="47.9">10nF</text>
<text x="42" y="45.3">C2</text>
<text x="82.7" y="42.8">C5</text>
<text x="82.9" y="45.3">10nF</text>
<text x="164.1" y="46.6">R10</text>
<text x="177.1" y="44.1">DMN2040U</text>
<text x="199.4" y="47.9">100nF</text>
<text x="200.8" y="45.3">C6</text>
<text x="215.7" y="45.3">WS2812D</text>
<text x="218.6" y="42.8">D5</text>
<text x="120" y="51.7">GND</text>
<text x="164.1" y="49.1">10K</text>
<text x="210.1" y="51.7">VCC</text>
<text x="215.3" y="51.7">GND</text>
<text x="263.2" y="51.7">R12</text>
<text x="33.6" y="54.2">GND</text>
<text x="45" y="54.2">GND GND</text>
<text x="71.7" y="54.2">GND</text>
<text x="78" y="54.2">GND</text>
<text x="170.8" y="58">GND</text>
<text x="215.3" y="55.6" transform="rotate(-90 215.3 55.6)">DOUT DIN</text>
<text x="263.2" y="54.2">10K</text>
<text x="15.4" y="65.7">+3.3V</text>
<text x="199.4" y="65.7">100nF</text>
<text x="200.8" y="63.1">C7</text>
<text x="215.7" y="63.1">WS2812D</text>
<text x="218.6" y="60.6">D6</text>
<text x="258.4" y="63.1">GND</text>
<text x="120.9" y="66.9">+3.3V</text>
<text x="210.1" y="69.5">VCC</text>
<text x="215.3" y="69.5">GND</text>
<text x="13.1" y="75.8">JP1</text>
<text x="127.2" y="72">U1</text>
<text x="128.4" y="74.5">ESP32-WROOM-32D</text>
<text x="215.3" y="73.4" transform="rotate(-90 215.3 73.4)">DOUT DIN</text>
<text x="111" y="78.4">EN</text>
<text x="111" y="83.4">SENSOR_VP</text>
<text x="123.8" y="79.4" transform="rotate(-90 123.8 79.4)">VDD</text>
<text x="127.5" y="80.9">TXD0/IO1</text>
<text x="132.5" y="83.4">IO2</text>
<text x="132.5" y="78.4">IO0</text>
<text x="199.4" y="83.4">100nF</text>
<text x="200.8" y="80.9">C8</text>
<text x="215.7" y="80.9">WS2812D</text>
<text x="218.6" y="78.4">D7</text>
<text x="15.8" y="87.2">GND</text>
<text x="24.7" y="87.2">GND</text>
<text x="39.9" y="87.2">GND</text>
<text x="39.9" y="89.8">VCC</text>
<text x="45.9" y="89.8">J3</text>
<text x="111" y="86">SENSOR_VN</text>
<text x="127.3" y="86">RXD0/IO3</text>
<text x="132.5" y="88.5">IO4</text>
<text x="210.1" y="87.2">VCC</text>
<text x="215.3" y="87.2">GND</text>
<text x="39.9" y="92.3">SCL</text>
<text x="39.9" y="94.9">SDA</text>
<text x="45.7" y="92.3">OLED</text>
<text x="131.5" y="93.6">IO12</text>
<text x="132.5" y="91.1">IO5</text>
<text x="215.3" y="91.2" transform="rotate(-90 215.3 91.2)">DOUT DIN</text>
<text x="131.5" y="98.7">IO14</text>
<text x="131.5" y="96.1">IO13</text>
<text x="131.5" y="101.2">IO15</text>
<text x="199.4" y="101.2">100nF</text>
<text x="200.8" y="98.7">C9</text>
<text x="215.7" y="98.7">WS2812D</text>
<text x="218.6" y="96.1">D8</text>
<text x="131.5" y="103.8">IO16</text>
<text x="131.5" y="106.3">IO17</text>
<text x="210.1" y="105">VCC</text>
<text x="215.3" y="105">GND</text>
<text x="237.7" y="102.5">+3.3V</text>
<text x="264.4" y="102.5">+3.3V</text>
<text x="16.7" y="110.1">+3.3V</text>
<text x="29.5" y="112.6">J1</text>
<text x="111" y="113.9">SHD/SD2</text>
<text x="111" y="108.8">SDO/SD0</text>
<text x="111" y="111.4">SDI/SD1</text>
<text x="131.5" y="108.8">IO18</text>
<text x="131.5" y="111.4">IO19</text>
<text x="131.5" y="113.9">IO21</text>
<text x="215.3" y="109" transform="rotate(-90 215.3 109)">DOUT DIN</text>
<text x="218.6" y="113.9">D9</text>
<text x="233.9" y="112.6">RV1</text>
<text x="260.6" y="112.6">RV3</text>
<text x="28.1" y="115.2">JTAG</text>
<text x="111" y="116.5">SWP/SD3</text>
<text x="111" y="119">SCK/CLK</text>
<text x="131.5" y="116.5">IO22</text>
<text x="131.5" y="119">IO23</text>
<text x="199.4" y="119">100nF</text>
<text x="200.3" y="116.5">C10</text>
<text x="215.7" y="116.5">WS2812D</text>
<text x="233.9" y="115.2">20K</text>
<text x="260.6" y="115.2">20K</text>
<text x="111" y="121.5">SCS/CMD</text>
<text x="131.5" y="121.5">IO25</text>
<text x="131.5" y="124.1">IO26</text>
<text x="210.1" y="122.8">VCC</text>
<text x="215.3" y="122.8">GND</text>
<text x="238.1" y="124.1">GND</text>
<text x="264.7" y="124.1">GND</text>
<text x="62.4" y="126.6">+3.3V</text>
<text x="72.6" y="126.6">+3.3V</text>
<text x="131.5" y="126.6">IO27</text>
<text x="131.5" y="129.2">IO32</text>
<text x="131.5" y="131.7">IO33</text>
<text x="215.3" y="126.7" transform="rotate(-90 215.3 126.7)">DOUT DIN</text>
<text x="218.1" y="131.7">D10</text>
<text x="17.1" y="133">GND</text>
<text x="67.5" y="135.5">C3</text>
<text x="77.7" y="135.5">C4</text>
<text x="131.5" y="134.2">IO34</text>
<text x="131.5" y="136.8">IO35</text>
<text x="199.4" y="136.8">100nF</text>
<text x="200.3" y="134.2">C11</text>
<text x="215.7" y="134.2">WS2812D</text>
<text x="30.8" y="143.1">J2</text>
<text x="42.1" y="143.1">+3.3V</text>
<text x="67.7" y="138">10uF</text>
<text x="77.9" y="138">100nF</text>
<text x="123.8" y="140.7" transform="rotate(-90 123.8 140.7)">GND</text>
<text x="210.1" y="140.6">VCC</text>
<text x="215.3" y="140.6">GND</text>
<text x="237.7" y="139.3">+3.3V</text>
<text x="264.4" y="139.3">+3.3V</text>
<text x="27.7" y="145.7">ESPFlash</text>
<text x="62.8" y="148.2">GND</text>
<text x="73" y="148.2">GND</text>
<text x="215.3" y="144.5" transform="rotate(-90 215.3 144.5)">DOUT DIN</text>
<text x="233.9" y="149.5">RV2</text>
<text x="260.6" y="149.5">RV4</text>
<text x="121.2" y="150.7">GND</text>
<text x="196.2" y="150.7">GND</text>
<text x="224.1" y="150.7">GND</text>
<text x="233.9" y="152">20K</text>
<text x="260.6" y="152">20K</text>
<text x="238.1" y="160.9">GND</text>
<text x="264.7" y="160.9">GND</text>
<text x="20.5" y="166">+3.3V</text>
<text x="27.6" y="166">+5V</text>
<text x="42.5" y="162.2">GND</text>
<text x="68.8" y="162.2">+3.3V</text>
<text x="141.2" y="164.7">+3.3V</text>
<text x="190.6" y="163.4">H1</text>
<text x="195.7" y="163.4">H2</text>
<text x="200.8" y="163.4">H3</text>
<text x="205.9" y="163.4">H4</text>
<text x="211" y="163.4">H5</text>
<text x="11.8" y="173.6">PWR_FLAG</text>
<text x="30.9" y="169.8">PWR_FLAG</text>
<text x="86.5" y="169.8">R5</text>
<text x="86.7" y="172.3">10k</text>
<text x="43.4" y="180">J4</text>
<text x="73.8" y="174.9">R3</text>
<text x="74" y="177.4">10k</text>
<text x="139.9" y="178.7">R8</text>
<text x="141.9" y="176.1">JP4</text>
<text x="152.7" y="178.7">R11</text>
<text x="43.3" y="182.5">FP_IO</text>
<text x="87.7" y="184.1">LED</text>
<text x="87.8" y="181.5">D1</text>
<text x="140.1" y="181.2">2.7K</text>
<text x="152.8" y="181.2">2.7K</text>
<text x="81.9" y="191.4">GND</text>
<text x="19.5" y="192.7">PWR_FLAG</text>
<text x="31.1" y="197.7">GND</text>
</g>
<g font-size="1.8" fill="#0f0f0f">
<text x="204.5" y="22.8">LED_DATA</text>
<text x="21.6" y="36.7">ENC_A</text>
<text x="21.6" y="41.8">ENC_B</text>
<text x="87.7" y="36.7">ENC_SW</text>
<text x="114.3" y="41.8">SDA</text>
<text x="114.3" y="39.3">SCL</text>
<text x="142.2" y="41.8">BUZZER</text>
<text x="265.4" y="44.3">SW1</text>
<text x="101.6" y="77.4">EN</text>
<text x="148.3" y="77.4">IO0</text>
<text x="95.2" y="82.4">LVL_A</text>
<text x="147.6" y="79.9">TXD</text>
<text x="148.3" y="82.4">IO2</text>
<text x="95.2" y="85">LVL_B</text>
<text x="141.7" y="87.5">LED_DATA</text>
<text x="147.4" y="85">RXD</text>
<text x="25.4" y="93.9">SDA</text>
<text x="25.4" y="91.3">SCL</text>
<text x="146" y="95.1">MTCK</text>
<text x="146.8" y="92.6">MTDI</text>
<text x="148.3" y="90.1">IO5</text>
<text x="145.9" y="100.2">MTDO</text>
<text x="145.9" y="97.7">MTMS</text>
<text x="143.6" y="107.8">ENC_SW</text>
<text x="145.1" y="102.8">ENC_A</text>
<text x="145.1" y="105.3">ENC_B</text>
<text x="144" y="110.4">BUZZER</text>
<text x="147.4" y="112.9">SDA</text>
<text x="248.4" y="112.9">LVL_A</text>
<text x="275.1" y="112.9">LVL_C</text>
<text x="39.2" y="116.7">MTMS</text>
<text x="39.3" y="119.3">MTCK</text>
<text x="142.1" y="118">MAIN_SCL</text>
<text x="147.6" y="115.5">SCL</text>
<text x="39.2" y="121.8">MTDO</text>
<text x="40.1" y="124.4">MTDI</text>
<text x="141.7" y="125.6">LINE_LEFT</text>
<text x="141.9" y="120.5">MAIN_SDA</text>
<text x="147.9" y="123.1">MIC</text>
<text x="140.6" y="130.7">LINE_RIGHT</text>
<text x="147.3" y="128.2">SW1</text>
<text x="145.5" y="135.8">LVL_D</text>
<text x="145.5" y="133.2">LVL_C</text>
<text x="20.3" y="148.5">EN</text>
<text x="248.4" y="149.8">LVL_B</text>
<text x="275.1" y="149.8">LVL_D</text>
<text x="20.3" y="151">TXD</text>
<text x="20.3" y="153.6">RXD</text>
<text x="39.1" y="153.6">IO0</text>
<text x="83.5" y="163.1" transform="rotate(-90 83.5 163.1)">IO2</text>
<text x="20.3" y="179">MAIN_SCL</text>
<text x="20.3" y="181.5">MAIN_SDA</text>
<text x="20.3" y="184">LINE_RIGHT</text>
<text x="20.3" y="186.6">LINE_LEFT</text>
<text x="20.3" y="189.1">MIC</text>
<text x="70.8" y="190.7" transform="rotate(-90 70.8 190.7)">IO5</text>
<text x="136.8" y="193.3" transform="rotate(-90 136.8 193.3)">SCL</text>
<text x="149.5" y="193.3" transform="rotate(-90 149.5 193.3)">SDA</text>
</g>
<g font-size="1.8" fill="#a90000">
<text x="177.3" y="29.2">1</text>
<text x="214.4" y="27.4" transform="rotate(-90 214.4 27.4)">4</text>
<text x="125.9" y="34.3">1</text>
<text x="177.3" y="34.3">2</text>
<text x="207.8" y="33">2</text>
<text x="220.5" y="33">3</text>
<text x="55.2" y="36.8">A</text>
<text x="55.2" y="41.9">B</text>
<text x="55.2" y="39.4">C</text>
<text x="67.5" y="36.8">S1</text>
<text x="67.5" y="41.9">S2</text>
<text x="125.9" y="36.8">2</text>
<text x="125.9" y="39.4">3</text>
<text x="125.9" y="41.9">4</text>
<text x="174.2" y="38.8" transform="rotate(-90 174.2 38.8)">3</text>
<text x="214.4" y="40.1" transform="rotate(-90 214.4 40.1)">1</text>
<text x="167.1" y="43.7">2</text>
<text x="174.2" y="46.5" transform="rotate(-90 174.2 46.5)">1</text>
<text x="214.4" y="45.2" transform="rotate(-90 214.4 45.2)">4</text>
<text x="207.8" y="50.8">2</text>
<text x="220.5" y="50.8">3</text>
<text x="214.4" y="57.9" transform="rotate(-90 214.4 57.9)">1</text>
<text x="214.4" y="63" transform="rotate(-90 214.4 63)">4</text>
<text x="207.8" y="68.6">2</text>
<text x="220.5" y="68.6">3</text>
<text x="19.3" y="73.1" transform="rotate(-90 19.3 73.1)">1</text>
<text x="19.8" y="78">2</text>
<text x="28.2" y="73.1" transform="rotate(-90 28.2 73.1)">3</text>
<text x="28.7" y="78">2</text>
<text x="108.7" y="77.5">3</text>
<text x="122.9" y="74.4" transform="rotate(-90 122.9 74.4)">2</text>
<text x="136.2" y="77.5">25</text>
<text x="214.4" y="75.7" transform="rotate(-90 214.4 75.7)">1</text>
<text x="19.3" y="80.8" transform="rotate(-90 19.3 80.8)">3</text>
<text x="28.2" y="80.8" transform="rotate(-90 28.2 80.8)">1</text>
<text x="108.7" y="82.5">4</text>
<text x="136.2" y="82.5">24</text>
<text x="136.2" y="80">35</text>
<text x="214.4" y="80.8" transform="rotate(-90 214.4 80.8)">4</text>
<text x="37" y="86.4">1</text>
<text x="37" y="88.9">2</text>
<text x="108.7" y="85.1">5</text>
<text x="136.2" y="87.6">26</text>
<text x="136.2" y="85.1">34</text>
<text x="207.8" y="86.4">2</text>
<text x="220.5" y="86.4">3</text>
<text x="37" y="91.4">3</text>
<text x="37" y="94">4</text>
<text x="136.2" y="92.7">14</text>
<text x="136.2" y="95.2">16</text>
<text x="136.2" y="90.2">29</text>
<text x="214.4" y="93.5" transform="rotate(-90 214.4 93.5)">1</text>
<text x="136.2" y="97.8">13</text>
<text x="136.2" y="100.3">23</text>
<text x="214.4" y="98.5" transform="rotate(-90 214.4 98.5)">4</text>
<text x="108.2" y="107.9">21</text>
<text x="136.2" y="102.9">27</text>
<text x="136.2" y="105.4">28</text>
<text x="136.2" y="107.9">30</text>
<text x="207.8" y="104.1">2</text>
<text x="220.5" y="104.1">3</text>
<text x="108.2" y="113">17</text>
<text x="108.2" y="110.5">22</text>
<text x="136.2" y="110.5">31</text>
<text x="136.2" y="113">33</text>
<text x="214.4" y="111.2" transform="rotate(-90 214.4 111.2)">1</text>
<text x="239.8" y="110.6" transform="rotate(-90 239.8 110.6)">1</text>
<text x="242.7" y="113">2</text>
<text x="266.4" y="110.6" transform="rotate(-90 266.4 110.6)">1</text>
<text x="269.4" y="113">2</text>
<text x="25.5" y="116.8">1</text>
<text x="25.5" y="119.4">3</text>
<text x="34.4" y="116.8">2</text>
<text x="34.4" y="119.4">4</text>
<text x="108.2" y="115.6">18</text>
<text x="108.2" y="118.1">20</text>
<text x="136.2" y="115.6">36</text>
<text x="136.2" y="118.1">37</text>
<text x="214.4" y="116.3" transform="rotate(-90 214.4 116.3)">4</text>
<text x="239.8" y="116.9" transform="rotate(-90 239.8 116.9)">3</text>
<text x="266.4" y="116.9" transform="rotate(-90 266.4 116.9)">3</text>
<text x="25.5" y="121.9">5</text>
<text x="25.5" y="124.5">7</text>
<text x="34.4" y="121.9">6</text>
<text x="34.4" y="124.5">8</text>
<text x="108.2" y="120.6">19</text>
<text x="136.2" y="120.6">10</text>
<text x="136.2" y="123.2">11</text>
<text x="136.2" y="125.7">12</text>
<text x="207.8" y="121.9">2</text>
<text x="220.5" y="121.9">3</text>
<text x="25.5" y="127">9</text>
<text x="33.9" y="127">10</text>
<text x="136.7" y="128.3">8</text>
<text x="136.7" y="130.8">9</text>
<text x="214.4" y="129" transform="rotate(-90 214.4 129)">1</text>
<text x="136.7" y="133.3">6</text>
<text x="136.7" y="135.9">7</text>
<text x="214.4" y="134.1" transform="rotate(-90 214.4 134.1)">4</text>
<text x="122.9" y="143" transform="rotate(-90 122.9 143)">1</text>
<text x="207.8" y="139.7">2</text>
<text x="220.5" y="139.7">3</text>
<text x="26.8" y="148.6">1</text>
<text x="35.7" y="148.6">2</text>
<text x="214.4" y="146.8" transform="rotate(-90 214.4 146.8)">1</text>
<text x="239.8" y="147.4" transform="rotate(-90 239.8 147.4)">1</text>
<text x="242.7" y="149.9">2</text>
<text x="266.4" y="147.4" transform="rotate(-90 266.4 147.4)">1</text>
<text x="269.4" y="149.9">2</text>
<text x="26.8" y="151.1">3</text>
<text x="26.8" y="153.7">5</text>
<text x="35.7" y="151.1">4</text>
<text x="35.7" y="153.7">6</text>
<text x="239.8" y="153.8" transform="rotate(-90 239.8 153.8)">3</text>
<text x="266.4" y="153.8" transform="rotate(-90 266.4 153.8)">3</text>
<text x="37" y="171.4">1</text>
<text x="37" y="174">2</text>
<text x="145" y="170.9" transform="rotate(-90 145 170.9)">2</text>
<text x="37" y="176.5">3</text>
<text x="37" y="179.1">4</text>
<text x="139.2" y="174.5">3</text>
<text x="146.8" y="174.5">1</text>
<text x="37" y="181.6">5</text>
<text x="37" y="184.1">6</text>
<text x="37" y="186.7">7</text>
<text x="37" y="189.2">8</text>
</g>
<g font-size="1.8" fill="#0000c2">
<text x="199.4" y="36.7">~0.7V</text>
<text x="80" y="70.5">Boot Strapping Pins: IO 0,2,5,12,15</text>
<text x="80" y="74.5">LED: IO2</text>
<text x="80" y="76.6">I2C: IO 21, 22</text>
<text x="80" y="78.6">JTAG: IO12-15</text>
<text x="152.4" y="95.6">JTAG</text>
<text x="152.4" y="97.7">IO12-15</text>
<text x="152.4" y="116.7">I2C</text>
</g>
<text font-size="1.8" fill="#009600" x="22" y="75.8">JP2</text>
<text font-size="1.4" fill="#0000c2" x="194.3" y="20.3">First LED acts as level shifter &amp; is hidden</text>
</svg>
